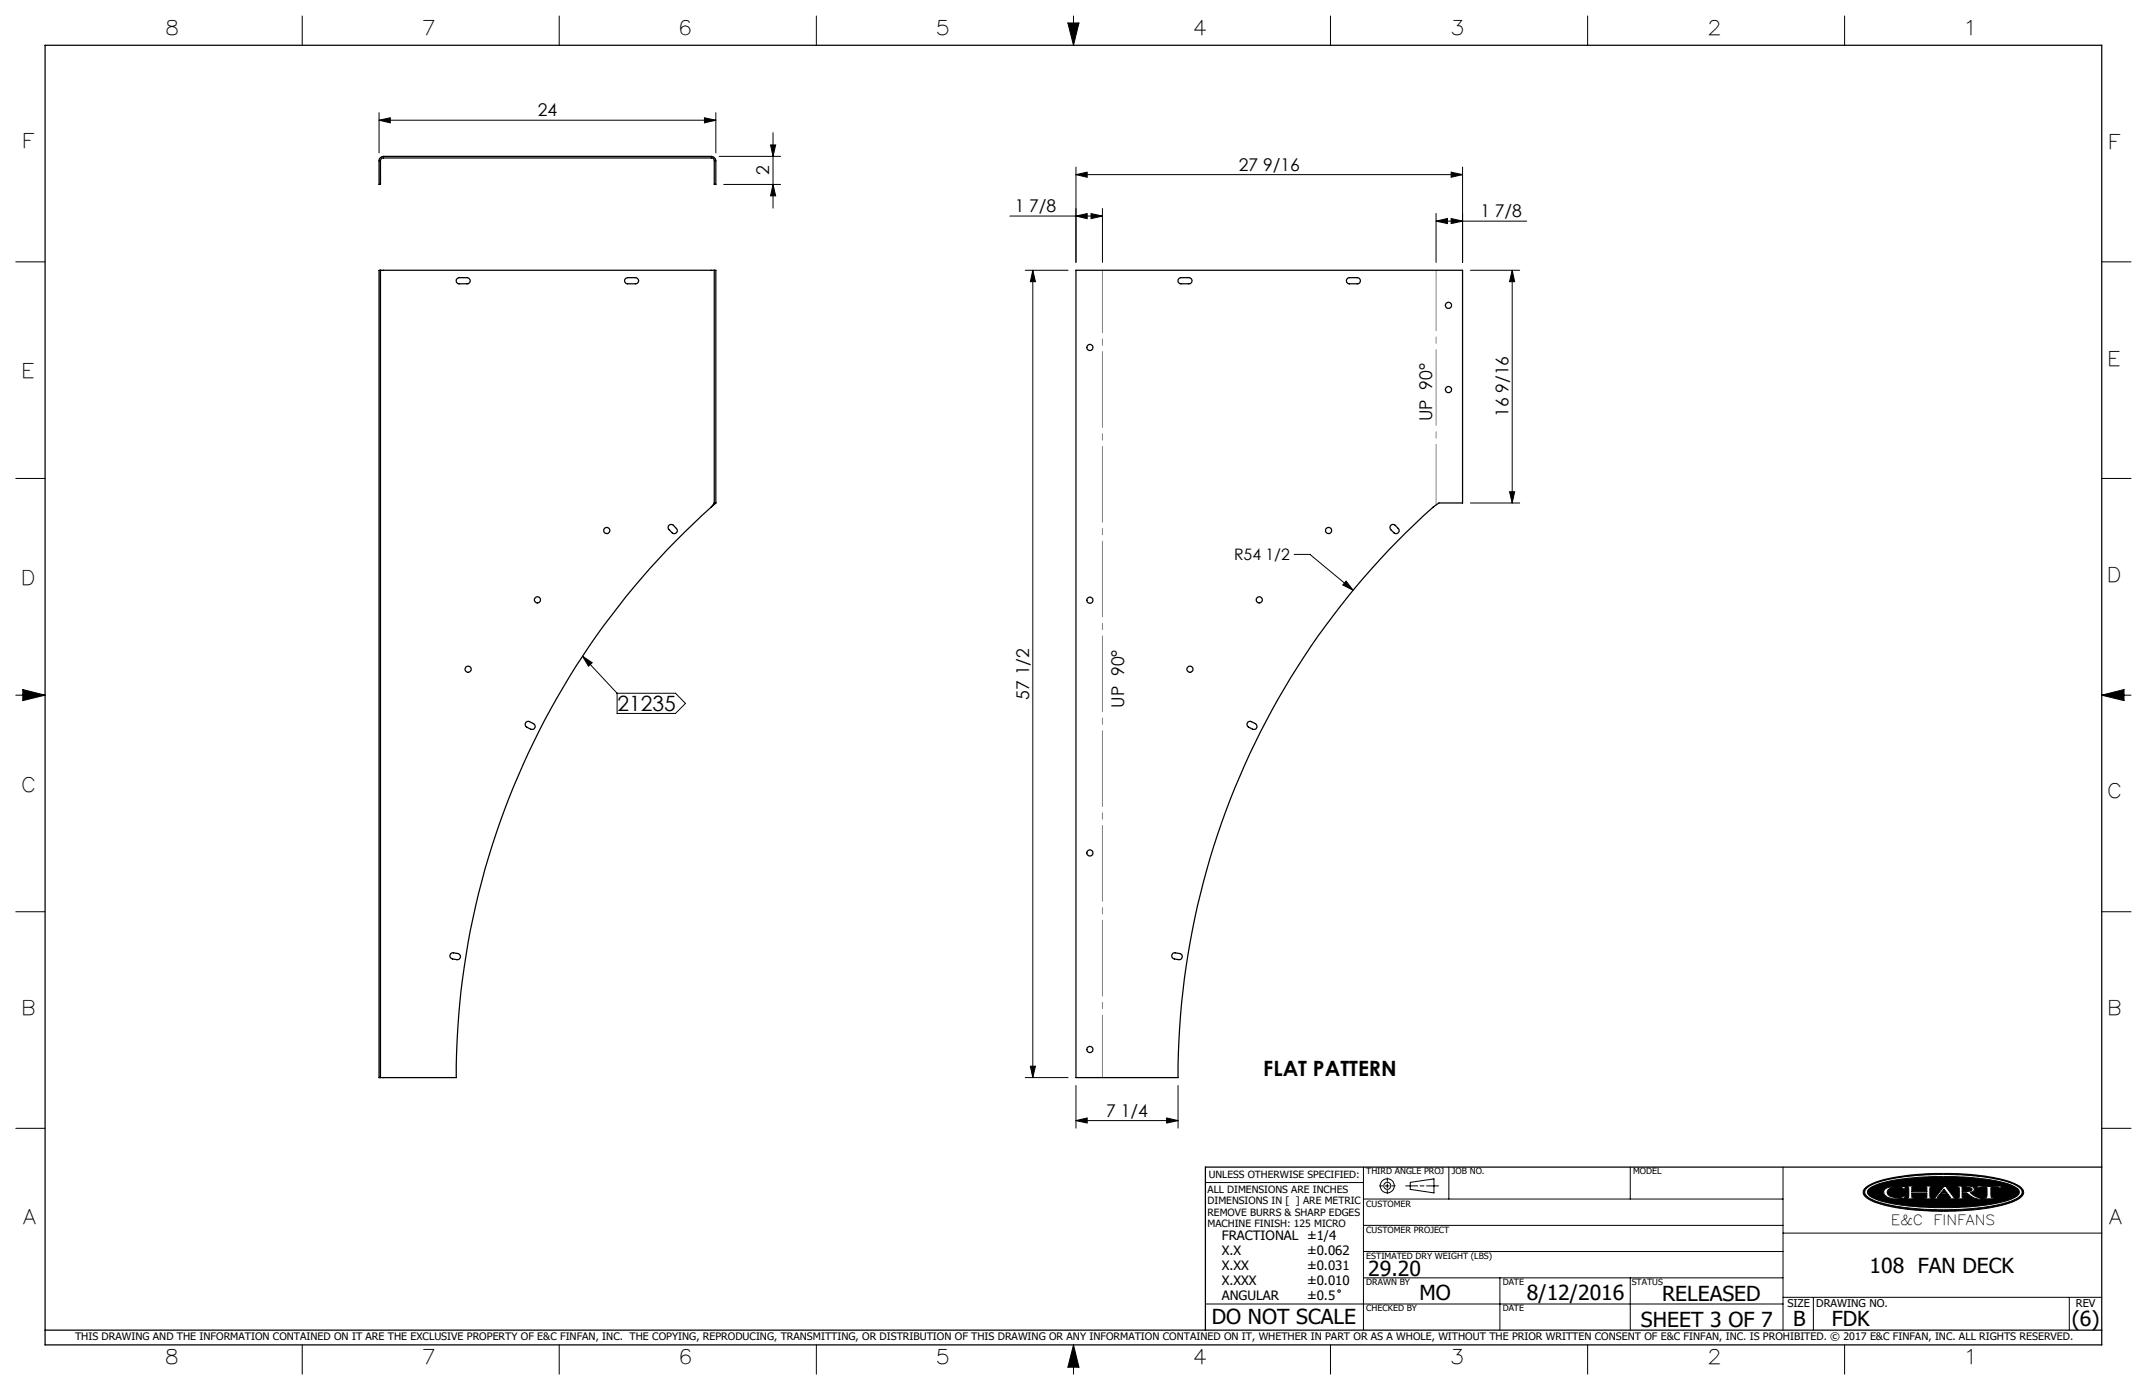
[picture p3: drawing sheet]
<svg xmlns="http://www.w3.org/2000/svg" width="432mm" height="279mm" viewBox="0 0 432 279" stroke-linecap="round" stroke-linejoin="round" font-family="sans-serif">
<g fill="none" stroke="#000" stroke-width=".2">
<path d="M60.8 3.2v5.9M112.5 3.2v5.9M164.2 3.2v5.9M214.8 4.6h2.2l-1.1 4.5zM215.9 3.2v5.9M267.6 3.2v5.9M319.3 3.2v5.9M371 3.2v5.9M76.2 24.2l2.3-.5v1zM76.2 22.6v8.1M76.2 24.2h67.8M141.7 23.7l2.3 .5-2.3 .5z"/>
<path d="M144 22.6v8.1M144.6 31.4h12.4M145.6 37.1h11.4M155 29.1h1l-.5 2.3zM155.5 26.7v15.1M155.5 37.1l.5 2.3h-1zM216.4 35.1l2.3-.5v1zM216.4 33.6v19.1M216.4 35.1h77.7M291.9 34.6l2.2 .5-2.2 .5zM294.1 33.6v19.1M3.2 52.6h5.9"/>
<path d="M203.1 43.4h18.6M206.2 54.3h8.6M207.7 54.3l.5 2.3h-1zM207.7 54.3v162.3M216.4 43.4l2.3-.5v1.1zM219.4 42.9l2.3 .5-2.3 .6zM221.7 41.9v10.8M288.8 44.4l2.3-.5v1zM288.8 42.9v9.8M288.8 44.5h18.3M291.9 43.9l2.2 .5-2.2 .5zM295.7 54.3h9.9"/>
<path d="M304.1 54.3l.5 2.3h-1zM304.1 54.3v46.8M422.7 52.6h5.9M3.2 96.2h5.9M303.6 98.8h1l-.5 2.3zM422.7 96.2h5.9M260.3 111.4h3.2l8.6 7.2M270.7 116.8l1.4 1.8-2-1zM295.7 101.1h9.9M3.2 139.7h5.9M4.6 138.6l4.5 1.1-4.5 1.1zM117.2 131.9l6.9 7.4"/>
<path d="M117.2 131.9l1.9 1.3-.7 .7zM124.1 139.3h11.8l2 2.1-2 2h-11.8zM422.7 139.7h5.9M422.7 139.7l4.5-1.1v2.2zM3.2 183.3h5.9M422.7 183.3h5.9M206.2 216.6h8.6M207.2 214.3h1l-.5 2.3zM216.4 218.2v8.6M236.9 218.2v8.6M3.2 226.8h5.9M216.4 225.2l2.3-.5v1z"/>
<path d="M216.4 225.2h20.5M234.6 224.7l2.3 .5-2.3 .5zM242.4 237.7h31.8M274.2 234.6v32.8M277.4 238.4h.7M278.6 238.4h.8M279 236.8v.7M279 238v.8M279 239.3v.6M279.9 238.4h.7M282.7 238.4h2.4M283.6 237.7l4.8-.7v2.8l-4.8-.7z"/>
<path d="M285.6 238.4h.8M286.9 238.4h2.4M291.4 234.6v6.4M327.9 234.6v6.4M358.6 234.6v32.8M375.3 238.7a16.2 16.2 0 0 1 7.4-2.3 55.4 55.4 0 0 1 21.3 1.1l1.9 .8a1.36 1.36 0 0 1 1.1 1.1 1.36 1.36 0 0 1-.7 1.4 23 23 0 0 1-9.9 2.4l-.5 .1a53.3 53.3 0 0 1-18.2-1.4 4.1 4.1 0 0 1-3-2 1.17 1.17 0 0 1 .6-1.2zM375.4 238.9a12.3 12.3 0 0 1 6-2.1 59.4 59.4 0 0 1 22.1 .7 4.5 4.5 0 0 1 3.1 1.9 1.36 1.36 0 0 1-.9 1.5 27.8 27.8 0 0 1-10.4 2.1l-1.1 .1a48.8 48.8 0 0 1-17.3-1.8l-1.5-.9a.94 .94 0 0 1 0-1.5zM375.8 239a15.4 15.4 0 0 1 7.6-2.1l3.6-.3 3.3-.1a44.5 44.5 0 0 1 14.2 1.7l.8 .4a1.03 1.03 0 0 1 .8 1 1.03 1.03 0 0 1-.8 1 25.5 25.5 0 0 1-9.5 2l-5 .1a43.6 43.6 0 0 1-13.5-1.6l-1.3-.8a.79 .79 0 0 1-.2-1.3zM379 239.1a5 5 0 0 1 3.5-.6h.7l-.2 .6-.5-.4a3.4 3.4 0 0 0-2.8 .4l-.2 .5 .2 .5a3.1 3.1 0 0 0 2.8 .5l.4-.3h.3l-.2 .5-.7 .1a3.6 3.6 0 0 1-3.3-.8l-.2-.6zM383.5 238.4h1.6v.2l-.6 .1v.8h3v-.8l-.5-.1v-.2h1.5v.2l-.3 .1-.1 .4 .1 1.5v.1l.3 .1v.2h-1.5v-.2h.4l.1-.2v-.8h-3v.8l.1 .2h.5v.2h-1.6v-.2l.3-.1 .1-.1v-1.5v-.4l-.4-.1zM391 239l.6 .9h-1.3zM391 238.4h.3l1.7 2.3 .5 .1v.2h-1.6v-.2l.4-.1-.5-.6h-1.7l-.5 .7h.6v.2h-1.5v-.2l.5-.1z"/>
<path d="M393.6 238.4h2.3l.9 .2 .3 .4-.2 .5-.7 .2 1.2 .9 1.1 .2v.2a4.2 4.2 0 0 1-2.9-1.1l-1-.1v.9l.6 .1v.2h-1.6v-.2h.3l.2-.2v-1.8l-.5-.2zM394.6 238.6h.9l.9 .2 .2 .3-.2 .3-1.8 .1zM397.9 238.3l1 .2 3.7-.1-.3 .5h-.2l-.1-.2h-1.6l.1 1.9 .6 .2v.2h-2.2v-.2l.7-.2v-1.8l-1.6-.1-.2 .2h-.3zM402.1 238.9h.1M422.7 226.8h5.9M274.2 256.9h84.4M274.2 251.6h84.4M274.2 246.3h84.4M274.2 241h84.4M301.7 256.9v10.5M327.9 256.9v10.5M358.6 247.9h64.1"/>
<path d="M60.8 270.3v5.9M112.5 270.3v5.9M164.2 270.3v5.9M215.9 270.3v5.9M215.9 270.3l1.1 4.5h-2.2zM242.4 262.1h116.2M267.6 270.3v5.9M319.3 270.3v5.9M358.6 260.8h64.1M364.7 260.8v6.6M371 270.3v5.9M416.2 260.8v6.6"/>
<circle cx="279" cy="238.4" r=".71"/>
<circle cx="279" cy="238.4" r="1.41"/>
<circle cx="269.3" cy="259.5" r=".25"/>
</g>
<g fill="none" stroke="#000" stroke-width=".25">
<path d="M9.1 9.1h413.6v261.2h-413.6zM76.4 31.8l.4-.3 .3-.1h66a.97 .97 0 0 1 .9 .9v4.8h-.3v-4.8a.6 .6 0 0 0-.6-.6h-66a.6 .6 0 0 0-.6 .6v4.8h-.3v-4.9zM76.5 54.3h67.2M76.5 54.3h-.3v162.3h.3M76.5 54.3v162.3M91.8 56.1l.6-.3h1.5a.62 .62 0 0 1 .7 .6 .62 .62 0 0 1-.7 .6h-1.5a.6 .6 0 0 1-.6-.9zM125.9 55.9l1.9-.1a.62 .62 0 0 1 .6 .6 .62 .62 0 0 1-.6 .6h-1.6a.61 .61 0 0 1-.6-.4 .61 .61 0 0 1 .3-.7zM143.7 54.3h.3v46.8M143.7 54.3v46.8M216.4 54.3h77.7v46.8h-4.7a68.4 68.4 0 0 0-8.4 7.7 153.6 153.6 0 0 0-44.1 107.8h-20.5zM237.1 56l.4-.2h1.6a.62 .62 0 0 1 .6 .6 .62 .62 0 0 1-.6 .6h-1.6a.59 .59 0 0 1-.5-.3 .59 .59 0 0 1 .1-.7zM271 56l.4-.2h1.6a.62 .62 0 0 1 .6 .6 .62 .62 0 0 1-.6 .6h-1.6a.59 .59 0 0 1-.6-.3 .59 .59 0 0 1 .2-.7z"/>
<path d="M134.5 105.6l.5-.2 .3 .1 .7 .7a.61 .61 0 0 1 0 .9 .61 .61 0 0 1-.8 0l-.8-.9zM143.1 101.9a153.8 153.8 0 0 0-51.3 114.7h-15.3M143.7 101.1l-.6 .8M143.7 101.1h.3M144 101.1l-.9 .8M279.7 105.6l.4-.2 .4 .1 .7 .7a.61 .61 0 0 1 0 .9 .61 .61 0 0 1-.8 0l-.8-.8-.1-.3zM105.8 145.2l.6-.2 .9 .5a.63 .63 0 0 1 .3 .8 .63 .63 0 0 1-.9 .3l-1-.7-.1-.4zM250.9 145.2l.6-.2 1 .5a.63 .63 0 0 1 .2 .8 .63 .63 0 0 1-.8 .3l-1-.7-.1-.4zM90.6 191.7l.5-.2 1 .2a.62 .62 0 0 1 .5 .7 .62 .62 0 0 1-.7 .5l-.9-.1a.62 .62 0 0 1-.4-1.1zM235.8 191.7l.4-.2 1 .2a.62 .62 0 0 1 .6 .7 .62 .62 0 0 1-.7 .5l-.9-.1a.62 .62 0 0 1-.4-1.1zM422.7 234.6h-180.3v32.8M9.1 267.4h413.6"/>
<circle cx="219.2" cy="69.9" r=".61"/>
<circle cx="291.3" cy="61.4" r=".62"/>
<circle cx="291.3" cy="78.3" r=".62"/>
<circle cx="122" cy="106.6" r=".61"/>
<circle cx="267.2" cy="106.6" r=".61"/>
<circle cx="94.2" cy="134.5" r=".62"/>
<circle cx="108.1" cy="120.6" r=".61"/>
<circle cx="219.2" cy="120.7" r=".61"/>
<circle cx="239.3" cy="134.5" r=".62"/>
<circle cx="253.3" cy="120.6" r=".61"/>
<circle cx="219.2" cy="171.4" r=".61"/>
<circle cx="219.2" cy="211" r=".61"/>
</g>
<g fill="#000">
<path d="M383.5 238.4v.2h.3l.1 .2v1.8l-.1 .1-.3 .1v.2h1.6v-.2h-.5l-.1-.2v-.8h3v.9l-.5 .1v.2h1.5v-.2l-.3-.1-.1-.2v-1.6l.1-.3h.3v-.2h-1.5v.2l.5 .1v.8h-3v-.8l.6-.1v-.2zM391 238.4l-1.8 2.3-.5 .1v.2h1.5v-.2h-.6l.5-.7h1.7l.5 .6-.4 .1v.2h1.6v-.2l-.5-.1-1.7-2.3zM393.6 238.4v.2l.5 .2v1.8l-.2 .2h-.3v.2h1.6v-.2l-.6-.1v-.9l1 .1a3.7 3.7 0 0 0 2.9 1.1v-.2a3.4 3.4 0 0 1-2.3-1.1 .68 .68 0 0 0 .8-.2 .68 .68 0 0 0 0-.8l-.7-.3zM397.9 238.3l-.4 .6h.3l.2-.2 1.6 .1v1.8l-.2 .2h-.5v.2h2.2v-.2h-.5l-.2-.3v-1.7l1.6-.1 .1 .2h.2l.3-.5-4 .1zM375.8 239a13.3 13.3 0 0 1 6.5-2l2.7-.3 3.8-.2 7.5 .2a24.3 24.3 0 0 1 9.1 2 1.01 1.01 0 0 1 .7 .9 1.01 1.01 0 0 1-.7 1 21.9 21.9 0 0 1-8.6 1.9l-3.9 .2h-4.1l-3.8-.2a21.2 21.2 0 0 1-8.8-2l-.4-.3-.2-.5zM379.1 239a1.04 1.04 0 0 0 .7 1.7 7 7 0 0 0 3.2 .1l.2-.5h-.3l-.5 .4a2.56 2.56 0 0 1-2.8-.8 1.28 1.28 0 0 1 1.4-1.3h.2a1.49 1.49 0 0 1 1.4 .2l.4 .3 .2-.6h-.6a4.7 4.7 0 0 0-3.5 .5zM375.3 238.7a17.5 17.5 0 0 1 7.8-2.4l5.1-.4h4.8a34.5 34.5 0 0 1 12.5 2.2l.4 .2a1.36 1.36 0 0 1 .9 2 9.1 9.1 0 0 1-5.1 2.2l-.4 .1a58.1 58.1 0 0 1-23.1-.6 5.6 5.6 0 0 1-3.4-1.9v-.8zM375.3 238.9a1.14 1.14 0 0 0 .6 1.9 24 24 0 0 0 9.3 2.1l4.6 .3 3.7-.1a33.7 33.7 0 0 0 11.9-2.1l.4-.2a1.19 1.19 0 0 0 .9-1.2 1.19 1.19 0 0 0-.9-1.1 21.6 21.6 0 0 0-8.8-2.1l-5.1-.3-4.7 .1a30.2 30.2 0 0 0-11.1 2.1z" fill-rule="evenodd"/>
<path d="M215.9 270.3l-1.1 4.5h2.2zM214.8 4.6h2.2l-1.1 4.5zM4.6 138.6l4.5 1.1-4.5 1.1zM422.7 139.7l4.5-1.1v2.2zM391 239l-.7 .9h1.3zM394.6 238.6v.9l1.7-.1a.38 .38 0 0 0 .3-.4 .38 .38 0 0 0-.5-.3z" fill-rule="evenodd"/>
</g>
<path d="M288.8 54.3v47.2" fill="none" stroke="#808080" stroke-width=".2" stroke-dasharray="15.2 1.3 1.3 1.3" stroke-dashoffset="3.1"/>
<path d="M221.7 216.6v-162.3" fill="none" stroke="#808080" stroke-width=".2" stroke-dasharray="15.2 1.3 1.3 1.3" stroke-dashoffset="2.7"/>
<g fill="#000">
<path d="M270.7 116.8l1.4 1.8-2-1zM117.2 131.9l1.9 1.3-.7 .7z"/>
<path d="M76.2 24.2l2.3-.5v1zM141.7 23.7l2.3 .5-2.3 .5z"/>
<path d="M155.5 37.1l.5 2.3h-1zM155 29.1h1l-.5 2.3z"/>
<path d="M219.4 42.9l2.3 .5-2.3 .6zM216.4 43.4l2.3-.5v1.1z"/>
<path d="M288.8 44.4l2.3-.5v1zM291.9 43.9l2.2 .5-2.2 .5zM216.4 35.1l2.3-.5v1zM291.9 34.6l2.2 .5-2.2 .5zM216.4 225.2l2.3-.5v1zM234.6 224.7l2.3 .5-2.3 .5z"/>
<path d="M304.1 54.3l.5 2.3h-1zM303.6 98.8h1l-.5 2.3z"/>
<path d="M207.2 214.3h1l-.5 2.3zM207.7 54.3l.5 2.3h-1z"/>
</g>
<g font-size="4.2">
<text x="124.2" y="142.9">21235</text>
<text x="254.1" y="216.3">FLAT PATTERN</text>
<text x="275.2" y="256.5">29.20</text>
<text x="376" y="255.9">108 FAN DECK</text>
<text x="285.5" y="261.4">MO</text>
<text x="307.1" y="261.3">8/12/2016</text>
<text x="334.3" y="261.6">RELEASED</text>
<text x="243.7" y="266.1">DO NOT SCALE</text>
<text x="330" y="266.7">SHEET 3 OF 7</text>
<text x="360.6" y="266.5">B</text>
<text x="368.4" y="266.6">FDK</text>
<text x="416.7" y="266.5">(6)</text>
</g>
<g font-size="4">
<text x="33.6" y="7.1">8</text>
<text x="85.2" y="7.1">7</text>
<text x="137" y="7.1">6</text>
<text x="188.6" y="7.1">5</text>
<text x="240.3" y="7.1">4</text>
<text x="292.1" y="7.1">3</text>
<text x="343.8" y="7.1">2</text>
<text x="395.7" y="7.1">1</text>
<text x="4.9" y="29.8">F</text>
<text x="424.5" y="29.9">F</text>
<text x="4.8" y="76">E</text>
<text x="424.3" y="73.5">E</text>
<text x="4.7" y="117.7">D</text>
<text x="424.2" y="116.9">D</text>
<text x="4.7" y="159.3">C</text>
<text x="424.2" y="160.4">C</text>
<text x="4.8" y="204">B</text>
<text x="424.3" y="204">B</text>
<text x="4.8" y="246.1">A</text>
<text x="424.3" y="246">A</text>
<text x="33.6" y="274.3">8</text>
<text x="85.2" y="274.3">7</text>
<text x="137" y="274.3">6</text>
<text x="188.6" y="274.3">5</text>
<text x="240.3" y="274.3">4</text>
<text x="292.1" y="274.3">3</text>
<text x="343.8" y="274.3">2</text>
<text x="395.8" y="274.3">1</text>
</g>
<g font-size="3.5">
<text x="108.1" y="23.4">24</text>
<text x="154.7" y="35.2" transform="rotate(-90 154.7 35.2)">2</text>
<text x="249.1" y="34.3">27 9/16</text>
<text x="204.1" y="42.7">1 7/8</text>
<text x="297.7" y="43.6">1 7/8</text>
<text x="303.4" y="83.8" transform="rotate(-90 303.4 83.8)">16 9/16</text>
<text x="288" y="84.7" transform="rotate(-90 288 84.7)">UP 90°</text>
<text x="207" y="140.6" transform="rotate(-90 207 140.6)">57 1/2</text>
<text x="226.1" y="142.3" transform="rotate(-90 226.1 142.3)">UP 90°</text>
<text x="222.5" y="224.5">7 1/4</text>
</g>
<text font-size="3.2" x="248.2" y="112.6">R54 1/2</text>
<g font-size="2.8">
<text x="380.3" y="246.2">E&amp;C</text>
<text x="388.9" y="246.2">FINFANS</text>
</g>
<g font-size="2.6">
<text x="245.7" y="249.3">FRACTIONAL ±1/4</text>
<text x="245.7" y="252.3">X.X</text>
<text x="245.7" y="255.3">X.XX</text>
<text x="262.9" y="252.3">±0.062</text>
<text x="262.9" y="255.3">±0.031</text>
<text x="245.7" y="258.3">X.XXX</text>
<text x="245.7" y="261.3">ANGULAR</text>
<text x="262.9" y="258.3">±0.010</text>
<text x="262.9" y="261.3">±0.5</text>
</g>
<g font-size="2.2">
<text x="359.5" y="262.8">SIZE</text>
<text x="365.3" y="262.7">DRAWING NO.</text>
<text x="417.5" y="262.8">REV</text>
</g>
<text font-size="2.1" x="15.1" y="269.4">THIS DRAWING AND THE INFORMATION CONTAINED ON IT ARE THE EXCLUSIVE PROPERTY OF E&amp;C FINFAN, INC. THE COPYING, REPRODUCING, TRANSMITTING, OR DISTRIBUTION OF THIS DRAWING OR ANY INFORMATION CONTAINED ON IT, WHETHER IN PART OR AS A WHOLE, WITHOUT THE PRIOR WRITTEN CONSENT OF E&amp;C FINFAN, INC. IS PROHIBITED. © 2017 E&amp;C FINFAN, INC. ALL RIGHTS RESERVED.</text>
<g font-size="2">
<text x="242.9" y="239.8">ALL DIMENSIONS ARE INCHES</text>
<text x="243.1" y="236.8">UNLESS OTHERWISE SPECIFIED:</text>
<text x="242.9" y="242.1">DIMENSIONS IN [ ] ARE METRIC</text>
<text x="242.9" y="244.4">REMOVE BURRS &amp; SHARP EDGES</text>
<text x="242.9" y="246.7">MACHINE FINISH: 125 MICRO</text>
</g>
<g font-size="1.7">
<text x="274.8" y="236.1">THIRD ANGLE PROJ</text>
<text x="292" y="236.1">JOB NO.</text>
<text x="328.5" y="236.1">MODEL</text>
<text x="274.8" y="242.5">CUSTOMER</text>
<text x="274.8" y="247.8">CUSTOMER PROJECT</text>
<text x="274.8" y="253.1">ESTIMATED DRY WEIGHT (LBS)</text>
<text x="274.8" y="258.3">DRAWN BY</text>
<text x="274.8" y="263.6">CHECKED BY</text>
<text x="302.2" y="263.6">DATE</text>
<text x="302.2" y="258.3">DATE</text>
<text x="328.2" y="258.3">STATUS</text>
</g>
</svg>
